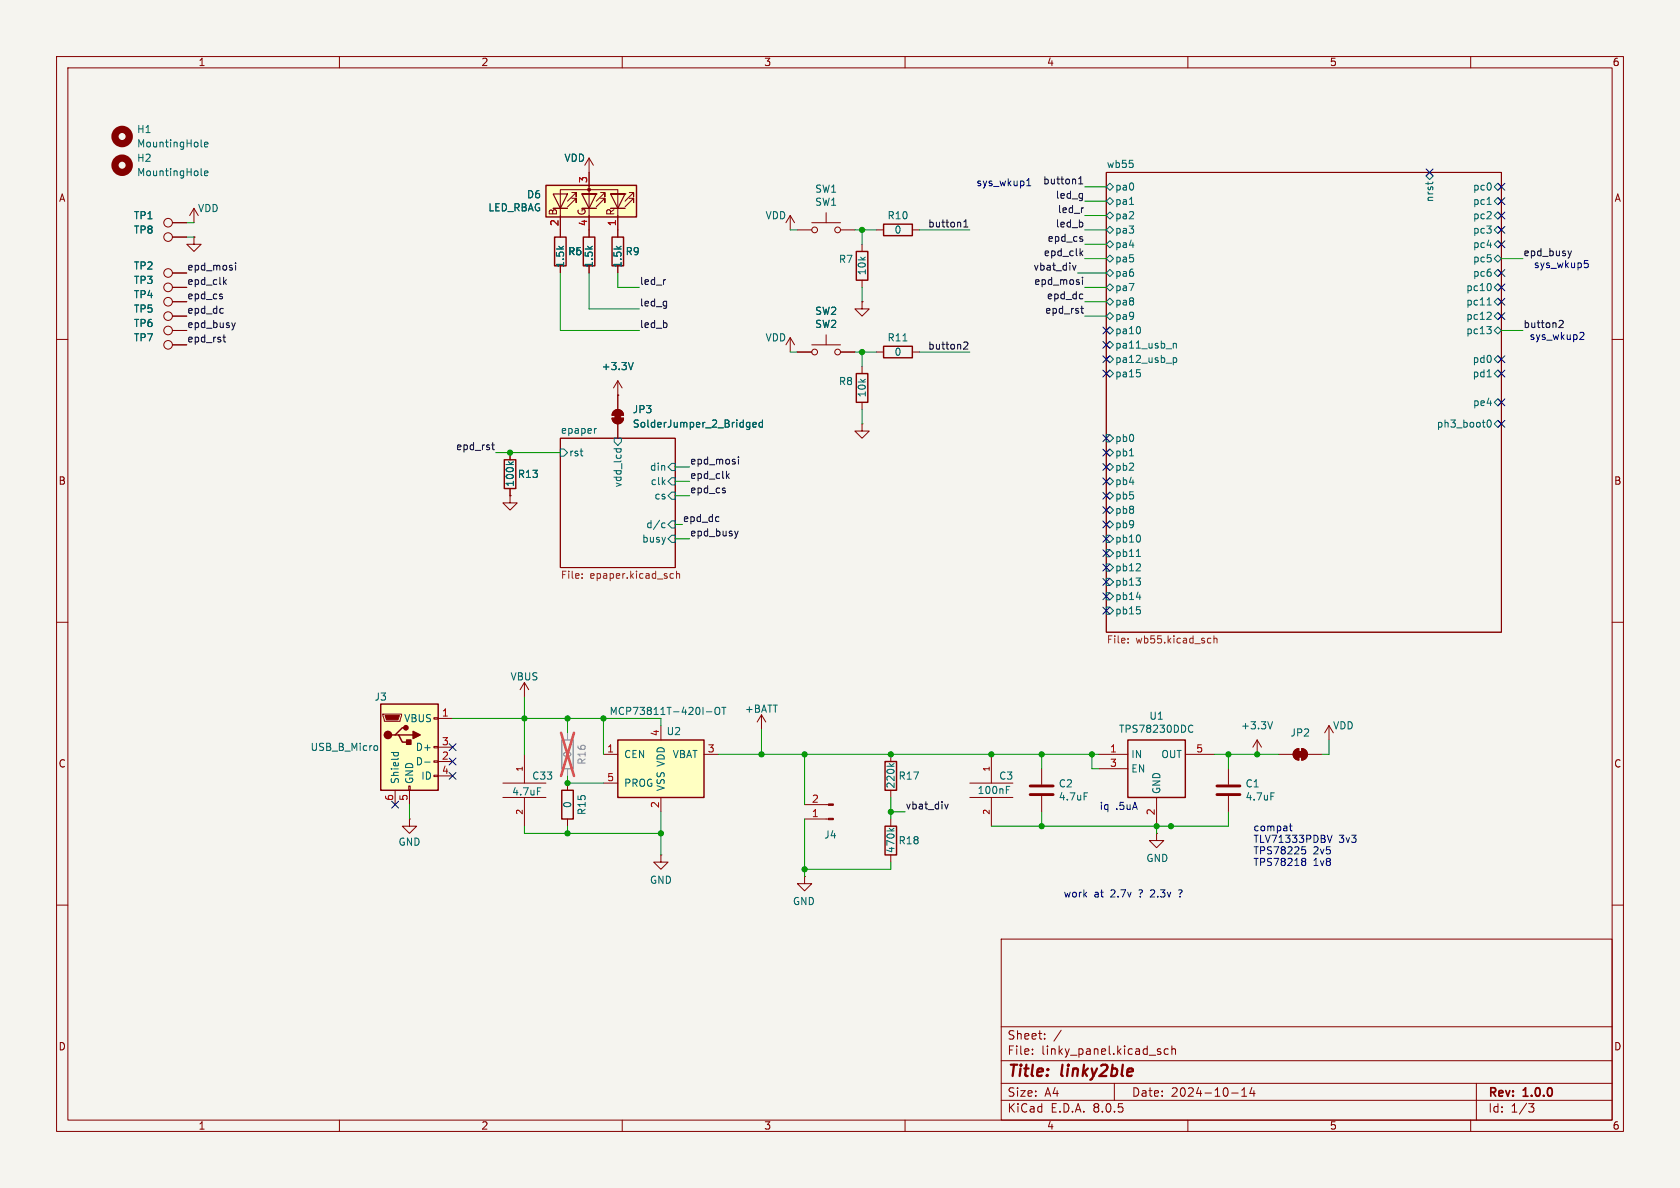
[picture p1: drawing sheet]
<svg xmlns="http://www.w3.org/2000/svg" width="297mm" height="210mm" viewBox="0 0 297 210" stroke-linecap="round" stroke-linejoin="round" font-family="sans-serif">
<path d="M0 0h297v210h-297z" fill="#f5f4ef" stroke="#f5f4ef" stroke-width=".18"/>
<g fill="none" stroke="#840000" stroke-width=".18">
<path d="M10 10h277v190h-277zM12 12h273v186h-273zM60 10v2M110 10v2M160 10v2M210 10v2M260 10v2M139.7 38.1l.8 1.3M139.7 38.1v2.5M139.7 38.1l-.8 1.3M143.5 39.4h5.1M146 37.6v1.8"/>
<path d="M195.6 30.5h69.8v81.3h-69.8zM10 60h2M109.2 40.6v1.3M109.2 47v1.3M141 40.6h2.5M148.6 40.6h2.5M152.4 43.2v1.3M152.4 49.5v1.3M154.9 40.6h1.3M161.3 40.6h1.3M285 60h2M99.1 77.5h20.3v22.8h-20.3z"/>
<path d="M154.9 62.2h1.3M161.3 62.2h1.3M90.2 87.6v1.3h-1.3l1.3 1.3 1.2-1.3h-1.2M90.2 87.6h.1M10 110h2M285 110h2M10 160h2M142.2 142.2h4.3M142.2 144.8h4.3M285 160h2M177 166h108v32h-108zM60 198v2"/>
<path d="M110 198v2M160 198v2M177 194.5h108M177 191.5h108M177 187.5h108M177 181.5h108M182.5 186.3v.1M182.5 185.5v.1M184.7 183.6v.1M184.7 182.8v.1M187.6 182.1l-1.3 2M197 191.5v3"/>
<path d="M204.8 185.9l.4 .1v.2l-.2 .2h-.3M204.8 185.4l.4 .1M206.5 185.5l-.4-.1-.3 .3v.4l.2 .2h.5M207.2 185.5l.2-.1 .3 .1 .1 .9M207.2 184.9v1.5M210 198v2M217.7 193.2h1.2M219.5 193.8h.9M219.5 192.7l.5-.4v1.5M221.3 192.2l-.3 1.1h.9M221.7 192.8v1M260 198v2"/>
<path d="M261 191.5v6.5M270.2 195.1h1l-.5 .6 .4 .1 .1 .5-.3 .3h-.4"/>
<circle cx="144" cy="40.6" r=".51"/>
<circle cx="148.1" cy="40.6" r=".51"/>
</g>
<g fill="none" stroke="#006464" stroke-width=".18">
<path d="M195.6 38.1l.6-.6 .6 .6-.6 .6zM195.6 35.6l.6-.7 .6 .7-.6 .6zM195.6 33l.6-.6 .6 .6-.6 .7zM199.7 36.1h.7M252.1 31.1l.6-.6 .7 .6-.7 .7zM252.5 32.2v.4M253.3 32.2l-.1 .2M262.9 36.1h.7M264.2 38.1l.6-.6 .6 .6-.6 .6zM264.2 33l.6-.6 .6 .6-.6 .7zM264.2 35.6l.6-.7 .6 .7-.6 .6zM195.6 50.8l.6-.6 .6 .6-.6 .6z"/>
<path d="M195.6 53.3l.6-.6 .6 .6-.6 .7zM195.6 58.4l.6-.6 .6 .6-.6 .7zM195.6 55.9l.6-.7 .6 .7-.6 .6zM195.6 48.3l.6-.7 .6 .7-.6 .6zM195.6 43.2l.6-.7 .6 .7-.6 .6zM195.6 45.7l.6-.6 .6 .6-.6 .7zM195.6 40.6l.6-.6 .6 .6-.6 .7zM201.5 57.9l.1 .3-.1 .7M262.8 57.7h.8l-.4 .5M262.9 53.9h.7M263.1 52.8l.2-.2v1.3M263.4 55.2l.2 .2v.3l-.8 .8h.8"/>
<path d="M263.4 58.2l.2 .3v.3l-.2 .2M263.4 50.2l.2 .4-.2 .7M264.2 40.6l.6-.6 .6 .6-.6 .7zM264.2 43.2l.6-.7 .6 .7-.6 .6zM264.2 48.3l.6-.7 .6 .7-.6 .6zM264.2 45.7l.6-.6 .6 .6-.6 .7zM264.2 50.8l.6-.6 .6 .6-.6 .6zM264.2 53.3l.6-.6 .6 .6-.6 .7zM264.2 55.9l.6-.7 .6 .7-.6 .6zM264.2 58.4l.6-.6 .6 .6-.6 .7zM99.1 79.4h.6l.6 .6-.6 .6h-.6zM105.4 75.7l-.3 .2"/>
<path d="M108.5 79.3h1.3M108.6 77.5h1.3v.6l-.7 .6-.6-.6zM109 79.3v.4M109.7 79.3l.1 .4M159.6 60.3h.8M195.6 61l.6-.7 .6 .7-.6 .6zM195.6 63.5l.6-.6 .6 .6-.6 .6zM195.6 76.8h.6l.6 .7-.6 .6h-.6zM195.6 66l.6-.6 .6 .6-.6 .7zM201 65.3h.6M201.5 65.9l.1 .2-.1 .5M207.4 60.7v.8"/>
<path d="M207.4 63.2v1.3M207.4 60.8l.2-.1 .3 .1 .1 .7M207.4 63.3l.4-.1 .2 .3-.1 .5h-.5M262.9 66.6h.7M263 74.4l.2-.2a.68 .68 0 0 1 .4 .7 .68 .68 0 0 1-.4 .6l-.2-.1-.1-.4zM264.2 63.5l.6-.6 .6 .6-.6 .6zM264.2 66l.6-.6 .6 .6-.6 .7zM264.2 71.1l.6-.6 .6 .6-.6 .7zM264.2 74.9l.6-.6 .6 .6-.6 .7zM117.1 93.2h.5M117.1 92.5h.5M118.1 82.6l.6-.7h.7v1.3h-.7z"/>
<path d="M118.1 95.3l.6-.7h.7v1.3h-.7zM118.7 84.5h.7v1.2h-.7l-.6-.6zM118.7 87h.7v1.3h-.7l-.6-.7zM118.7 92.1h.7v1.2h-.7l-.6-.6zM195.6 99.7h.6l.6 .6-.6 .7h-.6zM195.6 97.2h.6l.6 .6-.6 .6h-.6zM195.6 92.7l.6-.6 .6 .6-.6 .6zM195.6 94.6h.6l.6 .7-.6 .6h-.6zM195.6 90.2l.6-.7 .6 .7-.6 .6zM195.6 80l.6-.6 .6 .6-.6 .6zM195.6 82.6l.6-.7 .6 .7-.6 .6zM195.6 85.1l.6-.6 .6 .6-.6 .6z"/>
<path d="M195.6 87.6l.6-.6 .6 .6-.6 .7zM199.7 80.6h.7M200.9 98.4h.7M201.1 97.3l.2-.2v1.3M201.5 94.7l.1 .3-.1 .7M201.5 99.7l.1 .2v.3l-.8 .7h.8M195.6 104.8h.6l.6 .6-.6 .6h-.6zM195.6 107.3h.6l.6 .7-.6 .6h-.6zM195.6 102.2h.6l.6 .7-.6 .6h-.6zM200.8 102.2h.8l-.4 .5M200.9 105.6h.8M201 107.3h.6"/>
<path d="M201.5 102.7l.1 .2-.1 .5M201.5 107.8l.1 .2-.1 .5"/>
</g>
<path d="M102.9 102.1v.1M102.9 101.5v.1M118.6 102.2h.5M118.6 101.5h.5M119.6 101.5l.2-.1 .3 .1v.7M119.6 101v1.2M199.4 113.5v.2M199.4 112.9v.1M213.7 112.8l.4 .1M214.1 113.6l-.4 .1M214.6 112.9l.2-.1 .3 .1 .1 .8M214.6 112.4v1.3" fill="none" stroke="#725600" stroke-width=".18"/>
<path d="M156.2 39.6h5.1v2.1h-5.1zM108.2 41.9h2v5.1h-2zM151.4 44.5h2v5h-2zM156.2 61.2h5.1v2h-5.1z" fill="none" stroke="#840000" stroke-width=".25"/>
<g fill="#840000" stroke="#840000" stroke-width=".18">
<path d="M146.5 142.1h.8v.3h-.8z"/>
<path d="M146.5 144.7h.8v.2h-.8z"/>
</g>
<path d="M109.2 130.8h15.3v10.2h-15.3z" fill="#ffffc2"/>
<path d="M89.2 81.3h2v5.1h-2zM99.3 139.7h2v5.1h-2zM109.2 130.8h15.3v10.2h-15.3z" fill="none" stroke="#840000" stroke-width=".25"/>
<g fill="none" stroke="#840000" stroke-width=".18">
<path d="M109.2 69.9h.1M109.2 67.3l-.7 1.3M109.2 67.3v2.6M109.2 67.3l.8 1.3M90.2 80v1.3M90.2 86.4v1.2M88.9 138.4h7.6M92.7 133.4v5M100.3 138.4v1.3M106.7 133.4h2.5M106.7 138.4h2.5M116.8 128.3v2.5"/>
<path d="M124.5 133.4h2.5M88.9 141h7.6M92.7 141v5.1M100.3 144.8v1.3M116.8 151.1v1.3h1.3l-1.3 1.3-1.2-1.3h1.2M116.8 151.1h.1M116.8 141v2.5M142.2 154.9v1.3h-1.2l1.2 1.3 1.3-1.3h-1.3M142.2 154.9h.1"/>
</g>
<path d="M111.9 64.1l-.4 1.2M89.9 81.6l.5 .5M90.7 81.6l-.4 .4M95 139.3h.6M124.9 125.8h1M126.5 125.2l.2-.2a.43 .43 0 0 1 .5 .5v.4a.42 .42 0 0 1-.4 .4 .42 .42 0 0 1-.4-.4zM127.6 125h.7M128 125v1.3" fill="none" stroke="#006464" stroke-width=".18"/>
<path d="M99.3 130.8h2v5.1h-2z" fill="none" stroke="#9c9b98" stroke-width=".25"/>
<path d="M100.3 129.5v1.3M100.3 135.9v1.3" fill="none" stroke="#9c9b98" stroke-width=".18"/>
<path d="M99.2 129.5l2.3 7.7M101.5 129.5l-2.3 7.7" fill="none" stroke="#e65255" stroke-width=".46"/>
<path d="M67.3 124.5h10.2v15.2h-10.2z" fill="#ffffc2"/>
<path d="M98 41.9h2.1v5.1h-2.1zM67.3 124.5h10.2v15.2h-10.2zM69.8 129.9h.7l.6 1.3h1.3M70.5 129.9h2.5M71.8 128.7h-.7l-1.3 1.2h-.6" fill="none" stroke="#840000" stroke-width=".25"/>
<g fill="#840000" stroke="#840000" stroke-width=".25">
<path d="M73 129.3l1.3 .6-1.3 .7z"/>
<path d="M71.9 130.8h.7v.8h-.7z"/>
<circle cx="68.6" cy="129.9" r=".63"/>
<circle cx="71.8" cy="128.7" r=".38"/>
</g>
<g fill="none" stroke="#840000" stroke-width=".18">
<path d="M30.5 39.4h2.5M34.3 36.8l-.8 1.3M34.3 36.8v2.6M34.3 36.8l.8 1.3M30.5 53.3h2.5M30.5 50.8h2.5M30.5 58.4h2.5M30.5 55.9h2.5M99.1 40.6v1.3M99.1 47v1.3M30.5 61h2.5M67.7 126.2h3.3v.3l-.3 1h-2.8z"/>
<path d="M69.8 139.7v2.5M72.3 138.9h.2v.8h-.2zM72.4 139.7v2.5M76.7 137h.8v.3h-.8zM76.7 134.5h.8v.2h-.8zM76.7 132h.8v.2h-.8zM76.7 126.9h.8v.2h-.8zM77.5 127h2.5M77.5 134.6h2.5M77.5 132.1h2.5M77.5 137.2h2.5M92.7 120.7l-.8 1.2"/>
<path d="M92.7 120.7v2.5M92.7 120.7l.8 1.2M222.2 133.4h.1M222.2 130.8l-.7 1.3M222.2 130.8v2.6M222.2 130.8l.8 1.3M226.1 133.4h2.5M228.9 132.6l.7-.3v2.1a1.02 1.02 0 0 1-.9-.7 1.02 1.02 0 0 1 .2-1.1zM230.1 132.3a1.02 1.02 0 0 1 1 1.1 1.02 1.02 0 0 1-1 1zM231.1 133.4h2.6M234.9 128.3l-.7 1.2M234.9 128.3v2.5"/>
<path d="M234.9 128.3l.8 1.2M72.4 144.8v1.3h1.3l-1.3 1.2-1.3-1.2h1.3M72.4 144.8h.1"/>
<circle cx="29.7" cy="39.4" r=".76"/>
<circle cx="29.7" cy="53.3" r=".76"/>
<circle cx="29.7" cy="50.8" r=".76"/>
<circle cx="29.7" cy="58.4" r=".76"/>
<circle cx="29.7" cy="55.9" r=".76"/>
<circle cx="29.7" cy="61" r=".76"/>
</g>
<g fill="#840000" stroke="#840000" stroke-width=".18">
<path d="M68.1 126.5h2.5l-.2 .8h-2.1z"/>
<path d="M229.4 132.8h1v1.1h-1z"/>
<path d="M228.9 132.6l.7-.3v2.1a1.02 1.02 0 0 1-.9-.7 1.02 1.02 0 0 1 .2-1.1z"/>
<path d="M230.1 132.3a1.02 1.02 0 0 1 1 1.1 1.02 1.02 0 0 1-1 1z"/>
</g>
<path d="M35.5 25.8l.2 .2M35.5 30.9l.2 .2M36.2 25.6l.6-.2-.1-.2-.4-.1-.1 .2v.6h.5M36.2 30.6l.6-.1-.1-.2-.4-.1-.1 .2v.6h.5M66.3 131.8l.3 .1 .2 .2-.1 .4-.4 .2M69.2 133h1.2M69.6 133v.4M70.4 133v.4M75.1 134.7h1M225 127.6l-.5 1.2" fill="none" stroke="#006464" stroke-width=".18"/>
<g fill="none" stroke="#840000" stroke-width="1.3">
<circle cx="21.6" cy="24.1" r="1.27"/>
<circle cx="21.6" cy="29.2" r="1.27"/>
</g>
<path d="M96.5 32.8h16v5.6h-16z" fill="#ffffc2"/>
<g fill="none" stroke="#840000" stroke-width=".18">
<path d="M30.5 39.4h2.5M97.8 36.8h2.5M99.1 36.8v-3.3h10.1v3.3M99.1 38.1v3.8M101.1 35.1h.8v.7v-.7l-1.6 1.5M101.1 34h.8v.8v-.8l-1.6 1.6M102.9 36.8h2.5M102.9 34.3h2.5zM104.1 27.9v8.9M104.1 38.1v3.8M104.1 27.9l.8 1.3M104.1 27.9l-.7 1.3"/>
<path d="M105.4 34.3h.1M106.2 35.1h.7v.7v-.7l-1.5 1.5M106.2 34h.7v.8v-.8l-1.5 1.6M107.9 36.8h2.6M107.9 34.3h2.6zM109.2 38.1v3.8M110.5 34.3h.1M111.3 35.1h.7v.7v-.7l-1.5 1.5M111.3 34h.7v.8v-.8l-1.5 1.6M30.5 48.3h2.5M30.5 41.9h2.5M30.5 55.9h2.5"/>
<path d="M30.5 58.4h2.5M30.5 50.8h2.5M30.5 53.3h2.5M34.3 41.9v1.3h-1.3l1.3 1.3 1.3-1.3h-1.3M34.3 41.9h.1M99.1 47v1.3M104.1 47v1.3M109.2 47v1.3M139.7 59.7l.8 1.3M139.7 59.7v2.5M139.7 59.7l-.8 1.3M146 59.2v1.8"/>
<path d="M152.4 53.3v1.3h-1.3l1.3 1.3 1.3-1.3h-1.3M152.4 53.3h.1M30.5 61h2.5M108.2 73.9h2a1.02 1.02 0 0 1-1 1 1.02 1.02 0 0 1-1-1zM108.5 72.7a1.02 1.02 0 0 1 1.1-.2 1.02 1.02 0 0 1 .6 .9h-2zM109.2 69.9h.1M109.2 69.9v2.5M109.2 74.9v2.6M141 62.2h2.5M143.5 61h5.1M148.6 62.2h2.5M152.4 74.9v1.3h-1.3l1.3 1.3 1.3-1.3h-1.3"/>
<path d="M152.4 74.9h.1M152.4 64.8v1.2M152.4 71.1v1.3M90.2 87.6h.1M90.2 80v1.3M90.2 86.4v1.2M134.6 126.4l-.7 1.2M134.6 126.4v2.5M134.6 126.4l.8 1.2M157.5 133.4v1.2M157.5 139.7v1.3M171.4 138.4h7.7"/>
<path d="M175.3 133.4v5M184.1 135.9v2.8M194.3 133.4h5.1M194.3 135.9h5.1M209.5 133.4h5.1M217.2 135.9v2.8M157.5 144.8v1.3M157.5 151.1v1.3M171.4 141h7.7M175.3 141v5.1M184.1 140.7v2.8M204.5 147.3v1.3h1.2l-1.2 1.3-1.3-1.3h1.3"/>
<path d="M204.5 147.3h.1M204.5 141v5.1M217.2 140.7v2.8"/>
<circle cx="29.7" cy="48.3" r=".76"/>
<circle cx="29.7" cy="41.9" r=".76"/>
<circle cx="144" cy="62.2" r=".51"/>
<circle cx="148.1" cy="62.2" r=".51"/>
</g>
<path d="M97.8 34.3h2.5l-1.2 2.5zM97.8 36.8h2.5M102.9 34.3h2.5l-1.3 2.5zM102.9 36.8h2.5M107.9 34.3h2.6l-1.3 2.5zM107.9 36.8h2.6" fill="none" stroke="#840000" stroke-width=".2"/>
<g fill="#840000" stroke="#840000" stroke-width=".18">
<path d="M108.7 73.2h1v1h-1z"/>
<path d="M108.2 73.9h2a1.02 1.02 0 0 1-1 1 1.02 1.02 0 0 1-1-1z"/>
<path d="M108.5 72.7a1.02 1.02 0 0 1 1.1-.2 1.02 1.02 0 0 1 .6 .9h-2z"/>
<circle cx="104.1" cy="33.5" r=".25"/>
</g>
<path d="M96.5 32.8h16v5.6h-16zM103.1 41.9h2.1v5.1h-2.1zM151.4 66h2v5.1h-2zM156.5 134.6h2v5.1h-2zM199.4 130.8h10.1v10.2h-10.1zM156.5 146.1h2v5h-2z" fill="none" stroke="#840000" stroke-width=".25"/>
<g fill="none" stroke="#006464" stroke-width=".18">
<path d="M111.9 64.1l-.4 1.2M132.2 74.7h.4M132.6 74.7v1l-.3 .2M132.6 75.4l-.4 .1M133.1 75.1l.6-.1-.1-.3h-.3l-.2 .1 .1 .6h.4M134.8 74.7h-.4l-.2 .2 .1 .5h.5M134.8 74.2v1.3M89.9 81.6l.5 .5M90.7 81.6l-.4 .4M157.2 135l.5 .5M158.1 135l-.5 .3M177.9 139.6h.4"/>
<path d="M177.9 139h.6M210.3 128.2h.3l.3 .1M210.9 129.3l-.3 .2-.3-.1M157.2 146.4l.5 .5M158.1 146.4l-.5 .4M191.7 140.2h.6M224.7 140.2h.6"/>
</g>
<path d="M182.1 138.9h4.1M215.1 138.9h4.1M182.1 140.5h4.1M215.1 140.5h4.1" fill="none" stroke="#840000" stroke-width=".51"/>
<g fill="none" stroke="#0f0f0f" stroke-width=".18">
<path d="M170.4 39.2l.3-.3v1.2M190.7 32.5h.7M190.7 31.6l.4-.4v1.3M191.4 39.4v.6M191.4 36.7h.1M39.2 52.4l.1 .2-.1 .2M39.2 52h.1M39.3 54.5l.2 .1M39.4 59.6h.5M39.5 55.3l-.2 .1M39.6 59.2v1.1l.3 .1M39.7 49.8l.3 .5"/>
<path d="M40 49.4l-.5 .5M41.6 57.1l-.3 .8M41.6 46.5v.1M41.6 46.9v.8M117.5 49.4h.2M117.8 57.2v.6M170.4 40.1h.7M189.6 46.9l.3 .8 .3-.8M191.1 54.5h.4M191.1 44.7l.3 .5M191.2 54.1v1.1l.3 .2M191.2 42.2l.2 .2-.2 .3"/>
<path d="M191.2 41.8l.2 .1M191.3 52h.1M191.4 49v.1M191.4 49.4v.9M191.4 52.8h-.1M191.4 44.4l-.5 .4M275.6 56.8l.5-.2 .3 .4-.8 .9h.8M277.8 44.4l-.3 .8M86.9 78.7h.5M87.1 78.2v1.1l.3 .2M170.4 60.6l.5-.2 .2 .4-.8 .9h.8M127 91.4h.1"/>
<path d="M127.1 92.1l-.1 .1M128.1 86.7l.1 .2-.1 .2M128.1 86.3h.1M128.6 84.1l.3 .5M128.9 83.7l-.5 .5M130.5 93.9l-.3 .8M130.5 80.8v.1M130.5 81.2v.8M167 142.2l.3 .8 .3-.8"/>
</g>
<g fill="none" stroke="#0000c2" stroke-width=".18">
<path d="M181.5 32.8h.7M181.5 31.9l.4-.3v1.2M279.5 58.7l.4 .1 .1 .3-.8 .9h.8M280.1 46h.6M280.2 46.5h.3l.3 .3-.1 .5h-.5M208.8 157.3l-.4 .1M227.9 146h.5M228.1 145.6v1.1l.3 .2M230.3 150.2h.3l.2 .2-.1 .5-.4 .1M230.4 151.7h.2l.2 .3-.2 .3M230.4 152.3h.2M230.6 152.3l.2 .2v.3l-.1 .1-.3 .1"/>
<path d="M234.7 147.6l.4 1.3 .4-1.3"/>
</g>
<g fill="none" stroke="#009600" stroke-width=".18">
<path d="M33 39.4h1.3M191.8 33h3.8M191.8 35.6h3.8M191.8 38.1h3.8M33 41.9h1.3M99.1 48.3v10.1h13.9M104.1 48.3v6.3h8.9M109.2 48.3v2.5h3.8M139.7 40.6h1.3M151.1 40.6h3.8M152.4 40.6v2.6M152.4 50.8v2.5"/>
<path d="M162.6 40.6h8.8M190.5 48.3h5.1M191.8 40.6h3.8M191.8 55.9h3.8M191.8 45.7h3.8M191.8 50.8h3.8M191.8 43.2h3.8M191.8 53.3h3.8M265.4 45.7h3.8M265.4 58.4h3.8M139.7 62.2h1.3M151.1 62.2h3.8"/>
<path d="M152.4 62.2v2.6M152.4 72.4v2.5M162.6 62.2h8.8M87.6 80h11.5M119.4 87.6h2.5M119.4 95.3h2.5M119.4 82.6h2.5M119.4 92.7h1.2M119.4 85.1h2.5M80 127h36.8v1.3M92.7 123.2v10.2M100.3 127v2.5"/>
<path d="M100.3 137.2v1.2h6.4M106.7 127v6.4M127 133.4h67.3M134.6 128.9v4.5M142.2 133.4v8.8M184.1 133.4v2.5M193 133.4v2.5h1.3M214.6 133.4h11.5M217.2 133.4v2.5M234.9 130.8v2.6h-1.2M72.4 142.2v2.6M92.7 146.1v1.2h24.1"/>
<path d="M100.3 146.1v1.2M116.8 143.5v7.6M142.2 144.8v10.1M157.5 141v3.8M157.5 152.4v1.3h-15.3M157.5 143.5h2.5M184.1 143.5v2.6M204.5 146.1v1.2M217.2 143.5v2.6h-41.9"/>
</g>
<g fill="none" stroke="#000084" stroke-width=".18">
<path d="M252.1 29.9l1.2 1.2M253.3 29.9l-1.2 1.2M264.8 32.4l1.2 1.2M264.8 37.5l1.2 1.2M264.8 35l1.2 1.2M266 35l-1.2 1.2M266 32.4l-1.2 1.2M266 37.5l-1.2 1.2M195 57.8l1.2 1.2M196.2 57.8l-1.2 1.2M264.8 47.7l1.2 1.2M264.8 52.7l1.2 1.2"/>
<path d="M264.8 55.3l1.2 1.2M264.8 50.2l1.2 1.2M264.8 42.6l1.2 1.2M264.8 40l1.2 1.2M266 47.7l-1.2 1.2M266 52.7l-1.2 1.2M266 55.3l-1.2 1.2M266 50.2l-1.2 1.2M266 42.6l-1.2 1.2M266 40l-1.2 1.2M195 79.4l1.2 1.2M195 76.9l1.2 1.2"/>
<path d="M195 60.4l1.2 1.2M195 65.4l1.2 1.2M195 62.9l1.2 1.2M196.2 79.4l-1.2 1.2M196.2 76.9l-1.2 1.2M196.2 60.4l-1.2 1.2M196.2 65.4l-1.2 1.2M196.2 62.9l-1.2 1.2M264.8 74.3l1.2 1.2M264.8 70.5l1.2 1.2M264.8 62.9l1.2 1.2M264.8 65.4l1.2 1.2"/>
<path d="M266 74.3l-1.2 1.2M266 70.5l-1.2 1.2M266 62.9l-1.2 1.2M266 65.4l-1.2 1.2M195 94.6l1.2 1.3M195 87l1.2 1.2M195 89.6l1.2 1.2M195 81.9l1.2 1.3M195 97.2l1.2 1.2M195 92.1l1.2 1.2M195 99.7l1.2 1.2M195 84.5l1.2 1.2"/>
<path d="M196.2 94.6l-1.2 1.3M196.2 87l-1.2 1.2M196.2 89.6l-1.2 1.2M196.2 81.9l-1.2 1.3M196.2 97.2l-1.2 1.2M196.2 92.1l-1.2 1.2M196.2 99.7l-1.2 1.2M196.2 84.5l-1.2 1.2M195 104.8l1.2 1.2M195 107.3l1.2 1.3M195 102.3l1.2 1.2M196.2 104.8l-1.2 1.2"/>
<path d="M196.2 107.3l-1.2 1.3M196.2 102.3l-1.2 1.2M79.4 131.5l1.2 1.2M79.4 136.6l1.2 1.2M79.4 134l1.2 1.2M80.6 131.5l-1.2 1.2M80.6 136.6l-1.2 1.2M80.6 134l-1.2 1.2M69.2 141.6l1.3 1.2M70.5 141.6l-1.3 1.2"/>
</g>
<g fill="#009600" stroke="#009600" stroke-width=".18">
<circle cx="175.3" cy="133.4" r=".46"/>
<circle cx="184.1" cy="146.1" r=".46"/>
<circle cx="184.1" cy="133.4" r=".46"/>
<circle cx="193" cy="133.4" r=".46"/>
<circle cx="204.5" cy="146.1" r=".46"/>
<circle cx="217.2" cy="133.4" r=".46"/>
<circle cx="222.2" cy="133.4" r=".46"/>
<circle cx="207" cy="146.1" r=".46"/>
<circle cx="134.6" cy="133.4" r=".46"/>
<circle cx="106.7" cy="127" r=".46"/>
<circle cx="92.7" cy="127" r=".46"/>
<circle cx="100.3" cy="127" r=".46"/>
<circle cx="100.3" cy="138.4" r=".46"/>
<circle cx="142.2" cy="153.7" r=".46"/>
<circle cx="157.5" cy="133.4" r=".46"/>
<circle cx="142.2" cy="133.4" r=".46"/>
<circle cx="100.3" cy="147.3" r=".46"/>
<circle cx="116.8" cy="147.3" r=".46"/>
<circle cx="157.5" cy="143.5" r=".46"/>
<circle cx="152.4" cy="40.6" r=".46"/>
<circle cx="152.4" cy="62.2" r=".46"/>
<circle cx="90.2" cy="80" r=".46"/>
</g>
<g font-size="2.8" fill="#840000">
<text x="178" y="190.9">Title:</text>
<text x="187.7" y="190.9">linky2ble</text>
</g>
<g font-size="2.1" fill="#840000">
<text x="178" y="184">Sheet:</text>
<text x="178" y="186.7">File:</text>
<text x="184.1" y="186.7">linky_panel.kicad_sch</text>
<text x="178" y="196.9">KiCad</text>
<text x="178" y="194.1">Size:</text>
<text x="184.7" y="194.1">A4</text>
<text x="185.7" y="196.9">E.D.A.</text>
<text x="193.3" y="196.9">8.0.5</text>
<text x="200" y="194.1">Date:</text>
<text x="207" y="194.1">2024-10-14</text>
<text x="263" y="194.3">Rev:</text>
<text x="263" y="196.9">Id:</text>
<text x="267.1" y="196.9">1/3</text>
<text x="269.4" y="194.3">1.0.0</text>
</g>
<g font-size="1.8" fill="#840000">
<text x="35" y="11.9">1</text>
<text x="85" y="11.9">2</text>
<text x="135" y="11.9">3</text>
<text x="185" y="11.9">4</text>
<text x="235" y="11.9">5</text>
<text x="285" y="11.9">6</text>
<text x="10.3" y="35.9">A</text>
<text x="285.3" y="35.9">A</text>
<text x="98.7" y="38.2" transform="rotate(-90 98.7 38.2)">B</text>
<text x="103.7" y="38.2" transform="rotate(-90 103.7 38.2)">G</text>
<text x="108.8" y="38.2" transform="rotate(-90 108.8 38.2)">R</text>
<text x="10.3" y="85.9">B</text>
<text x="285.3" y="85.9">B</text>
<text x="10.3" y="135.9">C</text>
<text x="285.3" y="135.9">C</text>
<text x="10.3" y="185.9">D</text>
<text x="285.3" y="185.9">D</text>
<text x="35" y="199.9">1</text>
<text x="85" y="199.9">2</text>
<text x="135" y="199.9">3</text>
<text x="185" y="199.9">4</text>
<text x="235" y="199.9">5</text>
<text x="285" y="199.9">6</text>
</g>
<g font-size="1.8" fill="#006464">
<text x="24.1" y="23.7">H1</text>
<text x="24.1" y="26.3">MountingHole</text>
<text x="24.1" y="28.8">H2</text>
<text x="99.7" y="28.8">VDD</text>
<text x="195.6" y="29.8">wb55</text>
<text x="24.1" y="31.3">MountingHole</text>
<text x="93.1" y="35.3">D6</text>
<text x="144" y="34.3">SW1</text>
<text x="197" y="33.9">pa0</text>
<text x="253.6" y="35.8" transform="rotate(-90 253.6 35.8)">nrst</text>
<text x="260.3" y="33.9">pc0</text>
<text x="23.6" y="39">TP1</text>
<text x="23.6" y="41.5">TP8</text>
<text x="34.9" y="37.7">VDD</text>
<text x="86.2" y="37.6">LED_RBAG</text>
<text x="135.2" y="39">VDD</text>
<text x="144" y="36.6">SW1</text>
<text x="156.8" y="39">R10</text>
<text x="158" y="41.5">0</text>
<text x="197" y="39">pa2</text>
<text x="197" y="36.4">pa1</text>
<text x="197" y="41.5">pa3</text>
<text x="260.3" y="39">pc2</text>
<text x="260.3" y="41.5">pc3</text>
<text x="260.3" y="36.4">pc1</text>
<text x="23.6" y="47.9">TP2</text>
<text x="99.9" y="47.4" transform="rotate(-90 99.9 47.4)">1.5k</text>
<text x="100.3" y="45.3">R5</text>
<text x="101.6" y="45.3">5</text>
<text x="105" y="47.4" transform="rotate(-90 105 47.4)">1.5k</text>
<text x="110.1" y="47.4" transform="rotate(-90 110.1 47.4)">1.5k</text>
<text x="110.5" y="45.3">R9</text>
<text x="148.2" y="46.7">R7</text>
<text x="197" y="44">pa4</text>
<text x="197" y="46.6">pa5</text>
<text x="260.3" y="44">pc4</text>
<text x="260.3" y="46.6">pc5</text>
<text x="23.6" y="52.9">TP4</text>
<text x="23.6" y="50.4">TP3</text>
<text x="153.3" y="48.8" transform="rotate(-90 153.3 48.8)">10k</text>
<text x="197" y="51.7">pa7</text>
<text x="197" y="49.1">pa6</text>
<text x="259.1" y="51.7">pc10</text>
<text x="260.3" y="49.1">pc6</text>
<text x="23.6" y="58">TP6</text>
<text x="23.6" y="55.5">TP5</text>
<text x="144" y="55.9">SW2</text>
<text x="144" y="58.2">SW2</text>
<text x="197" y="54.2">pa8</text>
<text x="197" y="59.3">pa10</text>
<text x="197" y="56.7">pa9</text>
<text x="259.1" y="54.2">pc11</text>
<text x="259.1" y="56.7">pc12</text>
<text x="259.1" y="59.3">pc13</text>
<text x="23.6" y="60.6">TP7</text>
<text x="106.3" y="65.6">+3.3V</text>
<text x="135.2" y="60.6">VDD</text>
<text x="156.8" y="60.6">R11</text>
<text x="158" y="63.1">0</text>
<text x="197" y="61.8">pa11_usb_n</text>
<text x="197" y="64.4">pa12_usb_p</text>
<text x="260.3" y="64.4">pd0</text>
<text x="148.2" y="68.3">R8</text>
<text x="153.3" y="70.3" transform="rotate(-90 153.3 70.3)">10k</text>
<text x="197" y="66.9">pa15</text>
<text x="260.3" y="66.9">pd1</text>
<text x="260.3" y="72">pe4</text>
<text x="99.1" y="76.8">epaper</text>
<text x="111.8" y="73.3">JP3</text>
<text x="111.8" y="75.8">SolderJumper_2_Bridged</text>
<text x="253.9" y="75.8">ph3_boot0</text>
<text x="100.5" y="80.9">rst</text>
<text x="114.8" y="83.4">din</text>
<text x="197" y="78.3">pb0</text>
<text x="197" y="80.9">pb1</text>
<text x="197" y="83.4">pb2</text>
<text x="91" y="86.1" transform="rotate(-90 91 86.1)">100k</text>
<text x="91.4" y="84.7">R13</text>
<text x="110.1" y="86.3" transform="rotate(-90 110.1 86.3)">vdd_lcd</text>
<text x="114.9" y="86">clk</text>
<text x="115.6" y="88.5">cs</text>
<text x="197" y="86">pb4</text>
<text x="197" y="88.5">pb5</text>
<text x="114.1" y="93.6">d/c</text>
<text x="197" y="93.6">pb9</text>
<text x="197" y="91">pb8</text>
<text x="113.4" y="96.1">busy</text>
<text x="197" y="101.2">pb12</text>
<text x="197" y="98.7">pb11</text>
<text x="197" y="96.1">pb10</text>
<text x="197" y="106.3">pb14</text>
<text x="197" y="103.7">pb13</text>
<text x="197" y="108.8">pb15</text>
<text x="66.1" y="124.1">J3</text>
<text x="90.2" y="120.5">VBUS</text>
<text x="71.4" y="127.9">VBUS</text>
<text x="107.7" y="126.6">MCP73811T-420I-OT</text>
<text x="117.8" y="130.1">U2</text>
<text x="131.6" y="126.2">+BATT</text>
<text x="197.7" y="129.7">TPS78230DDC</text>
<text x="203.1" y="127.4">U1</text>
<text x="219.3" y="129.1">+3.3V</text>
<text x="228" y="130.4">JP2</text>
<text x="235.6" y="129.1">VDD</text>
<text x="54.8" y="132.9">USB_B_Micro</text>
<text x="73.4" y="135.5">D-</text>
<text x="73.4" y="132.9">D+</text>
<text x="110.2" y="134.2">CEN</text>
<text x="118.8" y="134.2">VBAT</text>
<text x="199.9" y="134.2">IN</text>
<text x="199.9" y="136.8">EN</text>
<text x="205.2" y="134.2">OUT</text>
<text x="70.7" y="138.7" transform="rotate(-90 70.7 138.7)">Shield</text>
<text x="73.3" y="138.7" transform="rotate(-90 73.3 138.7)">GND</text>
<text x="74.4" y="138">ID</text>
<text x="90.4" y="140.8">4.7uF</text>
<text x="94" y="138">C33</text>
<text x="101.2" y="142.9" transform="rotate(-90 101.2 142.9)">0</text>
<text x="110.2" y="139.3">PROG</text>
<text x="117.7" y="140" transform="rotate(-90 117.7 140)">VSS VDD</text>
<text x="158.3" y="139.5" transform="rotate(-90 158.3 139.5)">220k</text>
<text x="158.8" y="138">R17</text>
<text x="172.7" y="140.6">100nF</text>
<text x="176.5" y="138">C3</text>
<text x="187.1" y="139.4">C2</text>
<text x="187.1" y="141.7">4.7uF</text>
<text x="205.3" y="140.5" transform="rotate(-90 205.3 140.5)">GND</text>
<text x="220.1" y="139.4">C1</text>
<text x="220.1" y="141.7">4.7uF</text>
<text x="70.4" y="149.7">GND</text>
<text x="103.7" y="144.2" transform="rotate(-90 103.7 144.2)">R15</text>
<text x="145.6" y="148.4">J4</text>
<text x="158.8" y="149.5">R18</text>
<text x="158.3" y="150.9" transform="rotate(-90 158.3 150.9)">470k</text>
<text x="202.6" y="152.6">GND</text>
<text x="114.8" y="156.4">GND</text>
<text x="140.1" y="160.2">GND</text>
</g>
<g font-size="1.8" fill="#a90000">
<text x="103.9" y="32.5" transform="rotate(-90 103.9 32.5)">3</text>
<text x="98.8" y="40.1" transform="rotate(-90 98.8 40.1)">2</text>
<text x="103.9" y="40.1" transform="rotate(-90 103.9 40.1)">4</text>
<text x="109" y="40.1" transform="rotate(-90 109 40.1)">1</text>
<text x="78" y="126.7">1</text>
<text x="78" y="131.8">3</text>
<text x="116.6" y="130.2" transform="rotate(-90 116.6 130.2)">4</text>
<text x="78" y="134.4">2</text>
<text x="78" y="136.9">4</text>
<text x="107.2" y="133.1">1</text>
<text x="125" y="133.1">3</text>
<text x="196.1" y="133.1">1</text>
<text x="196.1" y="135.6">3</text>
<text x="211.4" y="133.1">5</text>
<text x="69.6" y="141.7" transform="rotate(-90 69.6 141.7)">6</text>
<text x="72.1" y="141.7" transform="rotate(-90 72.1 141.7)">5</text>
<text x="107.2" y="138.2">5</text>
<text x="116.6" y="142.9" transform="rotate(-90 116.6 142.9)">2</text>
<text x="143.4" y="142">2</text>
<text x="143.4" y="144.5">1</text>
<text x="204.2" y="144.2" transform="rotate(-90 204.2 144.2)">2</text>
</g>
<g font-size="1.8" fill="#0000c2">
<text x="172.5" y="33.1">sys_wkup1</text>
<text x="271.1" y="47.6">sys_wkup5</text>
<text x="270.3" y="60.3">sys_wkup2</text>
<text x="194.3" y="143.3">iq</text>
<text x="197.2" y="143.3">.5uA</text>
<text x="221.5" y="147">compat</text>
<text x="221.5" y="149.1">TLV71333PDBV</text>
<text x="236.7" y="149.1">3v3</text>
<text x="221.5" y="151.1">TPS78225</text>
<text x="221.5" y="153.2">TPS78218</text>
<text x="232.2" y="151.1">2v5</text>
<text x="232.2" y="153.2">1v8</text>
<text x="187.9" y="158.9">work</text>
<text x="193.4" y="158.9">at</text>
<text x="196.5" y="158.9">2.7v</text>
<text x="201.6" y="158.9">?</text>
<text x="203.9" y="158.9">2.3v</text>
<text x="209" y="158.9">?</text>
</g>
<g font-size="1.8" fill="#0f0f0f">
<text x="184.3" y="32.7">button1</text>
<text x="186.5" y="35.2">led_g</text>
<text x="164" y="40.3">button1</text>
<text x="186.5" y="40.3">led_b</text>
<text x="186.9" y="37.8">led_r</text>
<text x="33" y="47.9">epd_mosi</text>
<text x="182.6" y="47.9">vbat_div</text>
<text x="184.4" y="45.4">epd_clk</text>
<text x="185.1" y="42.8">epd_cs</text>
<text x="269.2" y="45.4">epd_busy</text>
<text x="33" y="53">epd_cs</text>
<text x="33" y="50.5">epd_clk</text>
<text x="113" y="50.5">led_r</text>
<text x="182.7" y="50.5">epd_mosi</text>
<text x="185" y="53">epd_dc</text>
<text x="33" y="58.1">epd_busy</text>
<text x="33" y="55.5">epd_dc</text>
<text x="113" y="58.1">led_b</text>
<text x="113" y="54.3">led_g</text>
<text x="184.7" y="55.5">epd_rst</text>
<text x="269.2" y="58.1">button2</text>
<text x="33" y="60.6">epd_rst</text>
<text x="164" y="61.9">button2</text>
<text x="80.5" y="79.7">epd_rst</text>
<text x="121.9" y="82.2">epd_mosi</text>
<text x="121.9" y="84.7">epd_clk</text>
<text x="121.9" y="87.3">epd_cs</text>
<text x="120.6" y="92.4">epd_dc</text>
<text x="121.9" y="94.9">epd_busy</text>
<text x="160" y="143.2">vbat_div</text>
</g>
<g font-size="1.8" fill="#725600">
<text x="99.1" y="102.6">File:</text>
<text x="104.3" y="102.6">epaper.kicad_sch</text>
<text x="195.6" y="114.1">File:</text>
<text x="200.8" y="114.1">wb55.kicad_sch</text>
</g>
<g font-size="1.8" fill="#939391">
<text x="101.2" y="134.1" transform="rotate(-90 101.2 134.1)">0</text>
<text x="103.7" y="135.3" transform="rotate(-90 103.7 135.3)">R16</text>
</g>
<g font-size="1.4" fill="#a90000">
<text x="92.5" y="136.5" transform="rotate(-90 92.5 136.5)">1</text>
<text x="175" y="136.5" transform="rotate(-90 175 136.5)">1</text>
<text x="92.5" y="144.1" transform="rotate(-90 92.5 144.1)">2</text>
<text x="175" y="144.1" transform="rotate(-90 175 144.1)">2</text>
</g>
</svg>
